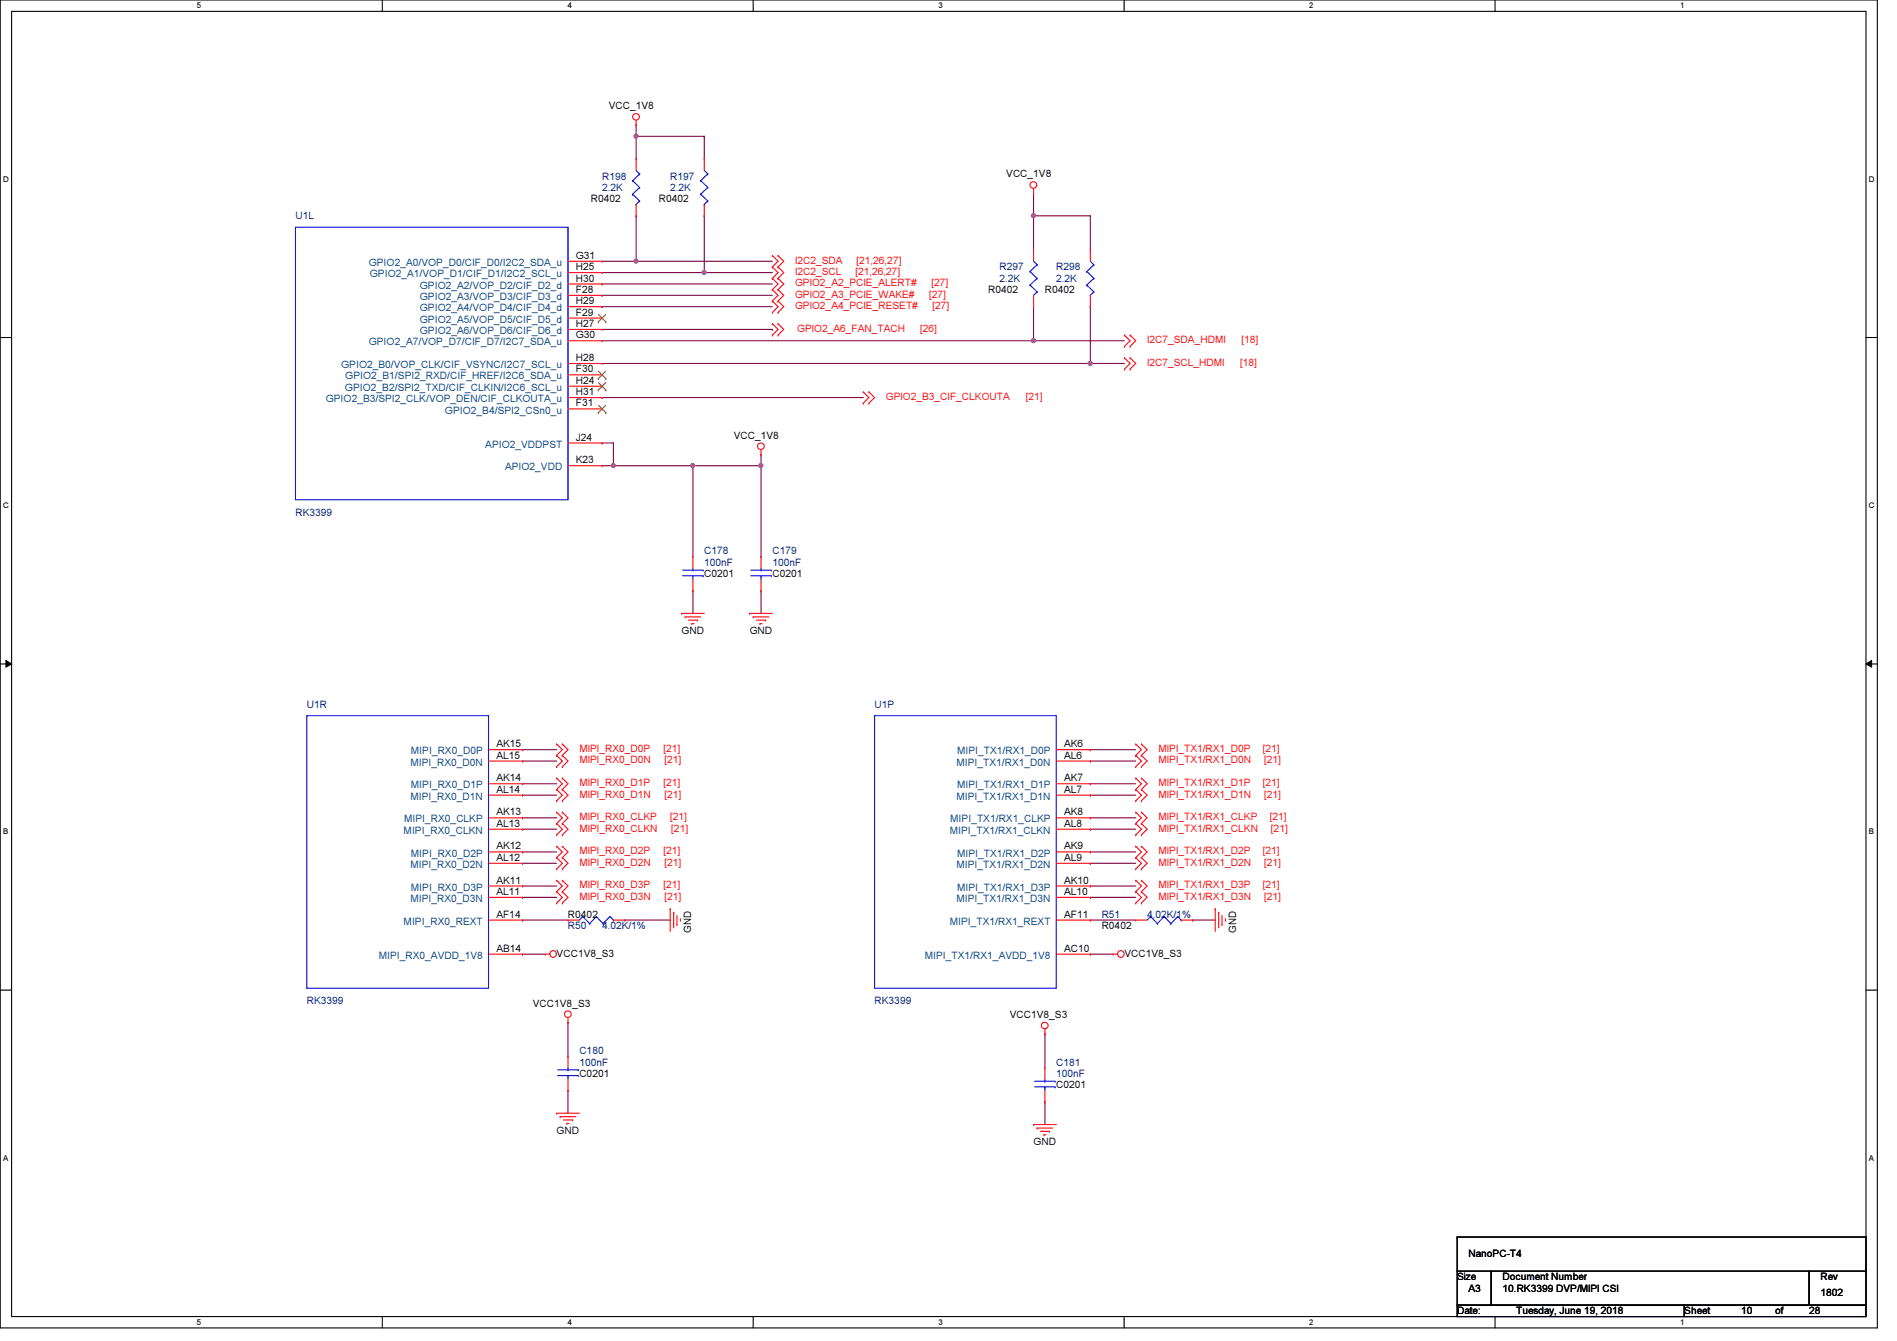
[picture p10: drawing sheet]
<svg xmlns="http://www.w3.org/2000/svg" width="297mm" height="210mm" viewBox="0 0 297 210" stroke-linecap="round" stroke-linejoin="round" font-family="sans-serif">
<path d="M0 0h294v207.9h-294zM1.8 1.8h290.4v204.3h-290.4z" fill="none" stroke="#000" stroke-width=".17"/>
<g fill="#fff">
<path d="M30.8 .2h.7v1.4h-.7z"/>
<path d="M30.8 206.2h.7v1.4h-.7z"/>
</g>
<path d="M59.9 0v1.8M59.9 206.1v1.8" fill="none" stroke="#000" stroke-width=".17"/>
<g fill="#fff">
<path d="M88.9 .2h.6v1.4h-.6z"/>
<path d="M88.9 206.2h.6v1.4h-.6z"/>
</g>
<path d="M117.9 0v1.8M117.9 206.1v1.8" fill="none" stroke="#000" stroke-width=".17"/>
<g fill="#fff">
<path d="M146.9 .2h.7v1.4h-.7z"/>
<path d="M146.9 206.2h.7v1.4h-.7z"/>
</g>
<path d="M176 0v1.8M176 206.1v1.8" fill="none" stroke="#000" stroke-width=".17"/>
<g fill="#fff">
<path d="M205 .2h.7v1.4h-.7z"/>
<path d="M205 206.2h.7v1.4h-.7z"/>
</g>
<path d="M234.1 0v1.8M234.1 206.1v1.8" fill="none" stroke="#000" stroke-width=".17"/>
<g fill="#fff">
<path d="M263.1 .2h.7v1.4h-.7z"/>
<path d="M263.1 206.2h.7v1.4h-.7z"/>
<path d="M.5 27.3h.9v1.4h-.9z"/>
<path d="M292.6 27.3h.9v1.4h-.9z"/>
<path d="M.5 78.4h.9v1.4h-.9z"/>
<path d="M292.6 78.4h.9v1.4h-.9z"/>
</g>
<path d="M0 52.8h1.8M292.2 52.8h1.8" fill="none" stroke="#000" stroke-width=".17"/>
<g fill="#fff">
<path d="M.5 129.5h.8v1.4h-.8z"/>
<path d="M292.6 129.5h.9v1.4h-.9z"/>
</g>
<path d="M0 103.9h1.8M292.2 103.9h1.8" fill="none" stroke="#000" stroke-width=".17"/>
<path d="M.9 103.4l.9 .5-.9 .5zM292.2 103.9l.9-.5v1z" fill="#000"/>
<path d="M.9 103.4l.9 .5-.9 .5zM292.2 103.9l.9-.5v1z" fill="none" stroke="#000" stroke-width=".16"/>
<g fill="#fff">
<path d="M.5 180.5h.8v1.4h-.8z"/>
<path d="M292.6 180.5h.9v1.4h-.9z"/>
</g>
<path d="M0 155h1.8M292.2 155h1.8" fill="none" stroke="#000" stroke-width=".17"/>
<g fill="none" stroke="#800040" stroke-width=".17">
<path d="M94.3 48h.1M94.3 44.4h.1M94.3 46.2h.1M94.3 48h26.6M94.3 44.4h26.6M94.3 46.2h26.6M94.3 40.9h5.3M94.3 42.7h16M99.6 40.9h.1M110.3 42.7h.1M94.3 62.2h.1M94.3 62.2h40.9"/>
<path d="M94.3 72.9h1.8M96.1 72.9h.1M108.5 72.9h.1M119.2 71.1h.1M119.2 71.1v1.8h-10.7M108.5 92.5h.1M108.5 92.5v3.5M119.2 92.5h.1M119.2 92.5v3.5M81.8 117.3h.1M81.8 119.1h.1M81.8 117.3h5.4"/>
<path d="M81.8 119.1h5.4M170.7 119.1h.1M170.7 117.3h.1M170.7 117.3h7.1M170.7 119.1h7.1M81.8 138.7h.1M81.8 133.3h.1M81.8 135.1h.1M81.8 128h.1M81.8 129.8h.1M81.8 122.7h.1M81.8 124.5h.1"/>
<path d="M81.8 138.7h5.4M81.8 133.3h5.4M81.8 135.1h5.4M81.8 128h5.4M81.8 129.8h5.4M81.8 122.7h5.4M81.8 124.5h5.4M170.7 124.5h.1M170.7 122.7h.1M170.7 138.7h.1M170.7 135.1h.1M170.7 133.3h.1"/>
<path d="M170.7 129.8h.1M170.7 128h.1M170.7 138.7h7.1M170.7 133.3h7.1M170.7 135.1h7.1M170.7 128h7.1M170.7 129.8h7.1M170.7 122.7h7.1M170.7 124.5h7.1M81.8 149.4h.1M81.8 144h.1M81.8 140.5h.1"/>
<path d="M81.8 149.4h3.6M81.8 144h7.1M81.8 140.5h5.4M97.8 144h.1M97.8 144h7.1M170.7 144h.1M170.7 140.5h.1M170.7 149.4h.1M170.7 149.4h3.6M170.7 144h7.1M170.7 140.5h7.1M186.7 144h.1"/>
<path d="M186.7 144h3.6M88.9 170.7h.1M88.9 160h.1M88.9 160v5.4M88.9 170.7v3.5M163.6 161.8h.1M163.6 172.5h.1M163.6 161.8v5.3M163.6 172.5v3.5"/>
</g>
<circle cx="119.1" cy="72.9" r=".32" fill="#f0f"/>
<circle cx="119.1" cy="72.9" r=".32" fill="none" stroke="#f0f" stroke-width=".17"/>
<circle cx="108.5" cy="72.9" r=".32" fill="#f0f"/>
<circle cx="108.5" cy="72.9" r=".32" fill="none" stroke="#f0f" stroke-width=".17"/>
<path d="M99.6 33.8h.1M99.6 21.3h.1M99.6 21.3v3.6M99.6 33.8v7.1M110.3 33.8h.1M110.3 33.8v8.9M108.5 72.9h.1M108.5 72.9v14.2" fill="none" stroke="#800040" stroke-width=".17"/>
<circle cx="99.6" cy="21.3" r=".32" fill="#f0f"/>
<circle cx="99.6" cy="21.3" r=".32" fill="none" stroke="#f0f" stroke-width=".17"/>
<path d="M99.6 19.6h.1M99.6 19.6v1.7M99.6 21.3h.1M99.6 21.3h10.7M110.3 21.3h.1M110.3 21.3v3.6M110.3 42.7h.1M110.3 42.7h10.6" fill="none" stroke="#800040" stroke-width=".17"/>
<circle cx="110.3" cy="42.6" r=".32" fill="#f0f"/>
<circle cx="110.3" cy="42.6" r=".32" fill="none" stroke="#f0f" stroke-width=".17"/>
<path d="M99.6 40.9h.1M99.6 40.9h21.3" fill="none" stroke="#800040" stroke-width=".17"/>
<circle cx="99.6" cy="40.9" r=".32" fill="#f0f"/>
<circle cx="99.6" cy="40.9" r=".32" fill="none" stroke="#f0f" stroke-width=".17"/>
<path d="M94.3 53.3h67.5M161.8 53.3h.1" fill="none" stroke="#800040" stroke-width=".17"/>
<circle cx="161.8" cy="53.3" r=".32" fill="#f0f"/>
<circle cx="161.8" cy="53.3" r=".32" fill="none" stroke="#f0f" stroke-width=".17"/>
<path d="M94.3 56.9h76.4M170.7 56.9h.1" fill="none" stroke="#800040" stroke-width=".17"/>
<circle cx="170.7" cy="56.9" r=".32" fill="#f0f"/>
<circle cx="170.7" cy="56.9" r=".32" fill="none" stroke="#f0f" stroke-width=".17"/>
<path d="M161.8 33.8h.1M161.8 33.8v5.3M161.8 33.8h8.9M161.8 48h.1M161.8 48v5.3M170.7 48h.1M170.7 48v8.9" fill="none" stroke="#800040" stroke-width=".17"/>
<circle cx="161.8" cy="33.8" r=".32" fill="#f0f"/>
<circle cx="161.8" cy="33.8" r=".32" fill="none" stroke="#f0f" stroke-width=".17"/>
<path d="M161.8 30.2h.1M161.8 30.2v3.6M170.7 33.8h.1M170.7 33.8v5.3M161.8 53.3h.1M161.8 53.3h14.3M170.7 56.9h.1M170.7 56.9h5.4M96.1 69.3h.1M96.1 69.3v3.6M119.2 72.9v14.2M119.2 87.1h.1" fill="none" stroke="#800040" stroke-width=".17"/>
<circle cx="96" cy="72.9" r=".32" fill="#f0f"/>
<circle cx="96" cy="72.9" r=".32" fill="none" stroke="#f0f" stroke-width=".17"/>
<path d="M94.3 51.6h26.6M120.9 51.6h.1M94.3 69.3h.1M94.3 69.3h1.8M96.1 72.9h12.4M108.5 72.9h.1" fill="none" stroke="#800040" stroke-width=".17"/>
<g fill="none" stroke="#f00" stroke-width=".17">
<path d="M99.6 19.6h.1M99.6 18.8v.8M99.6 24.9h.1M99.6 33.8h.1M99.6 24.9v1.8M99.6 32v1.8M110.3 24.9h.1M110.3 33.8h.1M110.3 24.9v1.8M110.3 32v1.8M161.8 30.2h.1M161.8 39.1h.1"/>
<path d="M161.8 29.5v.7M161.8 39.1v1.8M170.7 39.1h.1M170.7 39.1v1.8M88.9 40.9h5.4M88.9 58.7h5.4M88.9 56.9h5.4M88.9 53.3h5.4M88.9 51.6h5.4M88.9 49.8h5.4M88.9 48h5.4M88.9 46.2h5.4"/>
<path d="M88.9 44.4h5.4M88.9 42.7h5.4M94.3 40.9h.1M94.3 58.7h.1M94.3 56.9h.1M94.3 53.3h.1M94.3 51.6h.1M94.3 49.8h.1M94.3 48h.1M94.3 46.2h.1M94.3 44.4h.1M94.3 42.7h.1"/>
<path d="M120.9 45.3h.1M120.9 43.6h.1M120.9 47.1h.1M120.9 48.9h.1M120.9 41.8h.1M120.9 40h.1M120.9 52.5h.1M120.9 50.7h.1M120.9 47.1l.9 .9-.9 .9M120.9 43.6l.9 .8-.9 .9M120.9 45.3l.9 .9-.9 .9M120.9 40l.9 .9-.9 .9"/>
<path d="M120.9 41.8l.9 .9-.9 .9M120.9 50.7l.9 .9-.9 .9M121.8 45.3h.1M121.8 43.6h.1M121.8 47.1h.1M121.8 48.9h.1M121.8 41.8h.1M121.8 40h.1M121.8 52.5h.1M121.8 50.7h.1M121.8 47.1l.9 .9-.9 .9M121.8 43.6l.9 .8-.9 .9"/>
<path d="M121.8 45.3l.9 .9-.9 .9M121.8 40l.9 .9-.9 .9M121.8 41.8l.9 .9-.9 .9M121.8 50.7l.9 .9-.9 .9M161.8 48h.1M161.8 46.2v1.8M170.7 48h.1M170.7 46.2v1.8M176.1 54.2h.1M176.1 52.5h.1M176.1 57.8h.1M176.1 56h.1"/>
<path d="M176.1 52.5l.8 .8-.8 .9M176.1 56l.8 .9-.8 .9M176.9 54.2h.1M176.9 52.5h.1M176.9 57.8h.1M176.9 56h.1M176.9 52.5l.9 .8-.9 .9M176.9 56l.9 .9-.9 .9M88.9 69.3h5.4M88.9 72.9h5.4M88.9 64h5.4M88.9 62.2h5.4"/>
<path d="M88.9 60.5h5.4M94.3 69.3h.1M94.3 72.9h.1M94.3 64h.1M94.3 62.2h.1M94.3 60.5h.1M119.2 71.1h.1M119.2 70.4v.7M135.2 63.1h.1M135.2 61.3h.1M135.2 61.3l.9 .9-.9 .9M136.1 63.1h.1"/>
<path d="M136.1 61.3h.1M136.1 61.3l.8 .9-.8 .9M106.7 96h.1M106.7 96h3.6M107.3 96.6h.1M107.3 96.6h2.4M107.8 97.1h1.4M108.3 97.6h.1M108.3 97.6h.4M108.5 87.1h.1M108.5 92.5h.1M108.5 87.1v1.8"/>
<path d="M108.5 90.7v1.8M109.2 97.1h.1M117.4 96h.1M117.4 96h3.5M117.9 96.6h.1M117.9 96.6h2.5M118.4 97.1h1.5M119 97.6h.1M119 97.6h.3M119.2 87.1h.1M119.2 92.5h.1M119.2 87.1v1.8"/>
<path d="M119.2 90.7v1.8M119.9 97.1h.1M76.5 119.1h5.3M76.5 117.3h5.3M81.8 117.3h.1M81.8 119.1h.1M87.2 118.2h.1M87.2 116.5h.1M87.2 116.5l.8 .8-.8 .9M87.2 118.2l.8 .9-.8 .9M88 118.2h.1M88 116.5h.1"/>
<path d="M88 116.5l.9 .8-.9 .9M88 118.2l.9 .9-.9 .9M165.4 119.1h5.3M165.4 117.3h5.3M170.7 119.1h.1M170.7 117.3h.1M177.8 118.2h.1M177.8 116.5h.1M177.8 116.5l.9 .8-.9 .9M177.8 118.2l.9 .9-.9 .9M178.7 118.2h.1M178.7 116.5h.1"/>
<path d="M178.7 116.5l.9 .8-.9 .9M178.7 118.2l.9 .9-.9 .9M76.5 122.7h5.3M76.5 124.5h5.3M76.5 129.8h5.3M76.5 128h5.3M76.5 135.1h5.3M76.5 133.3h5.3M76.5 138.7h5.3M81.8 122.7h.1M81.8 124.5h.1M81.8 133.3h.1"/>
<path d="M81.8 135.1h.1M81.8 138.7h.1M81.8 128h.1M81.8 129.8h.1M87.2 120h.1M87.2 123.6h.1M87.2 121.8h.1M87.2 125.3h.1M87.2 128.9h.1M87.2 127.1h.1M87.2 130.7h.1M87.2 134.2h.1"/>
<path d="M87.2 132.5h.1M87.2 136h.1M87.2 139.6h.1M87.2 137.8h.1M87.2 121.8l.8 .9-.8 .9M87.2 123.6l.8 .9-.8 .8M87.2 127.1l.8 .9-.8 .9M87.2 128.9l.8 .9-.8 .9M87.2 132.5l.8 .8-.8 .9M87.2 134.2l.8 .9-.8 .9M87.2 137.8l.8 .9-.8 .9M87.2 139.6l.8 .9-.8 .9"/>
<path d="M88 120h.1M88 123.6h.1M88 121.8h.1M88 125.3h.1M88 128.9h.1M88 127.1h.1M88 130.7h.1M88 134.2h.1M88 132.5h.1M88 136h.1M88 139.6h.1M88 137.8h.1"/>
<path d="M88 121.8l.9 .9-.9 .9M88 123.6l.9 .9-.9 .8M88 127.1l.9 .9-.9 .9M88 128.9l.9 .9-.9 .9M88 132.5l.9 .8-.9 .9M88 134.2l.9 .9-.9 .9M88 137.8l.9 .9-.9 .9M88 139.6l.9 .9-.9 .9M165.4 122.7h5.3M165.4 124.5h5.3M165.4 129.8h5.3M165.4 128h5.3"/>
<path d="M165.4 135.1h5.3M165.4 133.3h5.3M165.4 138.7h5.3M170.7 122.7h.1M170.7 124.5h.1M170.7 129.8h.1M170.7 128h.1M170.7 135.1h.1M170.7 133.3h.1M170.7 138.7h.1M177.8 139.6h.1M177.8 137.8h.1"/>
<path d="M177.8 136h.1M177.8 134.2h.1M177.8 132.5h.1M177.8 120h.1M177.8 123.6h.1M177.8 121.8h.1M177.8 125.3h.1M177.8 128.9h.1M177.8 127.1h.1M177.8 130.7h.1M177.8 139.6l.9 .9-.9 .9M177.8 137.8l.9 .9-.9 .9"/>
<path d="M177.8 134.2l.9 .9-.9 .9M177.8 132.5l.9 .8-.9 .9M177.8 121.8l.9 .9-.9 .9M177.8 123.6l.9 .9-.9 .8M177.8 127.1l.9 .9-.9 .9M177.8 128.9l.9 .9-.9 .9M178.7 139.6h.1M178.7 137.8h.1M178.7 136h.1M178.7 134.2h.1M178.7 132.5h.1M178.7 120h.1"/>
<path d="M178.7 123.6h.1M178.7 121.8h.1M178.7 125.3h.1M178.7 128.9h.1M178.7 127.1h.1M178.7 130.7h.1M178.7 139.6l.9 .9-.9 .9M178.7 137.8l.9 .9-.9 .9M178.7 134.2l.9 .9-.9 .9M178.7 132.5l.9 .8-.9 .9M178.7 121.8l.9 .9-.9 .9M178.7 123.6l.9 .9-.9 .8"/>
<path d="M178.7 127.1l.9 .9-.9 .9M178.7 128.9l.9 .9-.9 .9M76.5 149.4h5.3M76.5 140.5h5.3M76.5 144h5.3M81.8 140.5h.1M81.8 144h.1M81.8 149.4h.1M85.4 149.4h.1M85.4 149.4h.7M87.2 141.4h.1M88 141.4h.1"/>
<path d="M88.9 144h.1M88.9 159.3v.7M88.9 144h1.8M96.1 144h1.7M97.8 144h.1M104.9 142.2h.1M104.9 142.2v3.6M105.5 142.8h.1M105.5 142.8v2.4M106 144.7h.1M106 143.3v1.4M106.5 143.8h.1"/>
<path d="M106.5 143.8v.4M165.4 149.4h5.3M165.4 140.5h5.3M165.4 144h5.3M170.7 140.5h.1M170.7 144h.1M170.7 149.4h.1M174.3 149.4h.1M174.3 149.4h.7M177.8 141.4h.1M177.8 144h.1M177.8 144h1.8"/>
<path d="M178.7 141.4h.1M185 144h1.7M186.7 144h.1M190.3 142.2h.1M190.3 142.2v3.6M190.8 142.8h.1M190.8 142.8v2.4M191.3 144.7h.1M191.3 143.3v1.4M191.9 143.8h.1M191.9 143.8v.4M87.2 174.2h.1"/>
<path d="M87.2 174.2h3.5M87.7 174.8h.1M87.7 174.8h2.5M88.2 175.3h1.5M88.8 175.9h.1M88.8 175.9h.3M88.9 160h.1M88.9 165.4h.1M88.9 170.7h.1M88.9 165.4v1.7M88.9 168.9v1.8M89.7 175.3h.1"/>
<path d="M161.8 176h.1M161.8 176h3.6M162.4 176.6h.1M162.4 176.6h2.4M162.9 177.1h1.4M163.4 177.6h.1M163.4 177.6h.4M163.6 161.8h.1M163.6 167.1h.1M163.6 172.5h.1M163.6 161.1v.7M163.6 167.1v1.8"/>
<path d="M163.6 170.7v1.8M164.3 177.1h.1"/>
<circle cx="99.6" cy="18.3" r=".52"/>
<circle cx="161.8" cy="29" r=".52"/>
<circle cx="119.1" cy="69.8" r=".52"/>
<circle cx="86.6" cy="149.3" r=".52"/>
<circle cx="88.9" cy="158.7" r=".52"/>
<circle cx="175.5" cy="149.3" r=".52"/>
<circle cx="163.6" cy="160.5" r=".52"/>
</g>
<path d="M228.2 199h5.3v5.3h-5.3zM228.2 193.6h.1M228.2 193.6v5.4M228.2 193.6h64M233.5 199h49.8v5.3h-49.8zM283.3 199h8.9v5.3h-8.9zM292.2 193.6h.1M292.2 199h.1M292.2 193.6v5.4M228.2 204.3h35.5v1.8h-35.5zM263.7 204.3h28.5v1.8h-28.5z" fill="none" stroke="#000" stroke-width=".17"/>
<g fill="none" stroke="#00f" stroke-width=".17">
<path d="M46.3 35.6h42.6v42.6h-42.6zM99.1 28.3h.1M99.1 30.4h.1M99.1 28.3l1.1 1M99.1 30.4l1.1 1.1M99.6 32h.1M99.6 26.7l.6 .5M100.2 27.2h.1M100.2 29.3h.1M100.2 31.5h.1M100.2 27.2l-1.1 1.1M100.2 29.3l-1.1 1.1"/>
<path d="M100.2 31.5l-.6 .5M109.7 28.3h.1M109.7 30.4h.1M109.7 28.3l1.1 1M109.7 30.4l1.1 1.1M110.3 32h.1M110.3 26.7l.5 .5M110.8 27.2h.1M110.8 29.3h.1M110.8 31.5h.1M110.8 27.2l-1.1 1.1M110.8 29.3l-1.1 1.1"/>
<path d="M110.8 31.5l-.5 .5M161.3 42.5h.1M161.3 44.6h.1M161.3 42.5l1.1 1.1M161.3 44.6l1.1 1.1M161.8 46.2h.1M161.8 40.9l.6 .5M162.4 41.4h.1M162.4 43.6h.1M162.4 45.7h.1M162.4 41.4l-1.1 1.1M162.4 43.6l-1.1 1"/>
<path d="M162.4 45.7l-.6 .5M170.2 42.5h.1M170.2 44.6h.1M170.2 42.5l1.1 1.1M170.2 44.6l1.1 1.1M170.7 46.2h.1M170.7 40.9l.6 .5M171.3 41.4h.1M171.3 43.6h.1M171.3 45.7h.1M171.3 41.4l-1.1 1.1M171.3 43.6l-1.1 1"/>
<path d="M171.3 45.7l-.6 .5M106.9 90.1h3.2M106.9 89.2h3.2M108.5 89.2h.1M108.5 90.1h.1M108.5 88.9v.3M108.5 90.1v.6M110.1 90.1h.1M110.1 89.2h.1M117.6 90.1h3.2M117.6 89.2h3.2M119.2 89.2h.1"/>
<path d="M119.2 90.1h.1M119.2 88.9v.3M119.2 90.1v.6M120.8 90.1h.1M120.8 89.2h.1M48 112h28.5v42.7h-28.5zM136.9 112h28.5v42.7h-28.5zM91.3 143.5h.1M91.3 143.5l-.6 .5M91.3 143.5l1 1.1M92.3 144.6h.1M93.4 143.5h.1"/>
<path d="M93.4 143.5l-1.1 1.1M93.4 143.5l1 1.1M94.4 144.6h.1M95.5 143.5h.1M95.5 143.5l-1.1 1.1M95.5 143.5l.6 .5M96.1 144h.1M180.2 143.5h.1M180.2 143.5l-.6 .5M180.2 143.5l1 1.1M181.2 144.6h.1M182.3 143.5h.1"/>
<path d="M182.3 143.5l-1.1 1.1M182.3 143.5l1 1.1M183.3 144.6h.1M184.4 143.5h.1M184.4 143.5l-1.1 1.1M184.4 143.5l.6 .5M185 144h.1M87.3 168.4h3.2M87.3 167.5h3.2M88.9 167.5h.1M88.9 168.4h.1M88.9 167.1v.4"/>
<path d="M88.9 168.4v.5M90.5 168.4h.1M90.5 167.5h.1M162 170.1h3.2M162 169.2h3.2M163.6 169.2h.1M163.6 170.1h.1M163.6 168.9v.3M163.6 170.1v.6M165.2 170.1h.1M165.2 169.2h.1"/>
</g>
<g fill="none" stroke="#804000" stroke-width=".16">
<path d="M93.7 59.3h.1M93.7 50.4h.1M93.7 59.9l1.2 1.1M93.7 58.1l1.2 1.2M93.7 49.2l1.2 1.2M94.8 59.9l-1.1 1.1M94.8 58.1l-1.1 1.2M94.8 49.2l-1.1 1.2M94.9 59.3h.1M94.9 50.4h.1M93.7 64.6h.1M93.7 61h.1"/>
<path d="M93.7 63.5l1.2 1.1M94.8 63.5l-1.1 1.1M94.9 64.6h.1M94.9 61h.1"/>
</g>
<circle cx="119.1" cy="72.9" r=".32" fill="#f0f"/>
<circle cx="119.1" cy="72.9" r=".32" fill="none" stroke="#f0f" stroke-width=".17"/>
<circle cx="108.5" cy="72.9" r=".32" fill="#f0f"/>
<circle cx="108.5" cy="72.9" r=".32" fill="none" stroke="#f0f" stroke-width=".17"/>
<circle cx="99.6" cy="21.3" r=".32" fill="#f0f"/>
<circle cx="99.6" cy="21.3" r=".32" fill="none" stroke="#f0f" stroke-width=".17"/>
<circle cx="110.3" cy="42.6" r=".32" fill="#f0f"/>
<circle cx="110.3" cy="42.6" r=".32" fill="none" stroke="#f0f" stroke-width=".17"/>
<circle cx="99.6" cy="40.9" r=".32" fill="#f0f"/>
<circle cx="99.6" cy="40.9" r=".32" fill="none" stroke="#f0f" stroke-width=".17"/>
<circle cx="161.8" cy="53.3" r=".32" fill="#f0f"/>
<circle cx="161.8" cy="53.3" r=".32" fill="none" stroke="#f0f" stroke-width=".17"/>
<circle cx="170.7" cy="56.9" r=".32" fill="#f0f"/>
<circle cx="170.7" cy="56.9" r=".32" fill="none" stroke="#f0f" stroke-width=".17"/>
<circle cx="161.8" cy="33.8" r=".32" fill="#f0f"/>
<circle cx="161.8" cy="33.8" r=".32" fill="none" stroke="#f0f" stroke-width=".17"/>
<circle cx="96" cy="72.9" r=".32" fill="#f0f"/>
<circle cx="96" cy="72.9" r=".32" fill="none" stroke="#f0f" stroke-width=".17"/>
<g font-size="1.6">
<text x="95.3" y="17.1">VCC_1V8</text>
<text x="157.6" y="27.8">VCC_1V8</text>
<text x="92.5" y="31.7">R0402</text>
<text x="103.2" y="31.7">R0402</text>
<text x="90.2" y="40.5">G31</text>
<text x="90.2" y="47.6">H29</text>
<text x="90.2" y="45.8">F28</text>
<text x="90.2" y="44.1">H30</text>
<text x="90.2" y="42.3">H25</text>
<text x="154.7" y="45.9">R0402</text>
<text x="163.6" y="45.9">R0402</text>
<text x="90.2" y="53">G30</text>
<text x="90.2" y="51.2">H27</text>
<text x="90.2" y="49.4">F29</text>
<text x="90.2" y="58.3">F30</text>
<text x="90.2" y="56.5">H28</text>
<text x="90.2" y="63.6">F31</text>
<text x="90.2" y="61.8">H31</text>
<text x="90.2" y="60.1">H24</text>
<text x="90.2" y="69">J24</text>
<text x="114.9" y="68.7">VCC_1V8</text>
<text x="90.2" y="72.5">K23</text>
<text x="110.3" y="90.3">C0201</text>
<text x="120.9" y="90.3">C0201</text>
<text x="106.7" y="99.2">GND</text>
<text x="117.4" y="99.2">GND</text>
<text x="77.7" y="117">AK15</text>
<text x="77.7" y="118.7">AL15</text>
<text x="166.6" y="118.7">AL6</text>
<text x="166.6" y="117">AK6</text>
<text x="77.7" y="122.3">AK14</text>
<text x="77.7" y="124.1">AL14</text>
<text x="166.6" y="122.3">AK7</text>
<text x="166.6" y="124.1">AL7</text>
<text x="77.7" y="127.6">AK13</text>
<text x="77.7" y="129.4">AL13</text>
<text x="166.6" y="129.4">AL8</text>
<text x="166.6" y="127.6">AK8</text>
<text x="77.7" y="133">AK12</text>
<text x="77.7" y="134.7">AL12</text>
<text x="166.6" y="134.7">AL9</text>
<text x="166.6" y="133">AK9</text>
<text x="77.7" y="138.3">AK11</text>
<text x="77.7" y="140.1">AL11</text>
<text x="77.7" y="143.6">AF14</text>
<text x="88.9" y="143.7">R0402</text>
<text x="166.6" y="140.1">AL10</text>
<text x="166.6" y="138.3">AK10</text>
<text x="166.6" y="143.6">AF11</text>
<text x="77.7" y="149">AB14</text>
<text x="87.2" y="149.7">VCC1V8_S3</text>
<text x="108.2" y="146" transform="rotate(-90 108.2 146)">GND</text>
<text x="166.6" y="149">AC10</text>
<text x="172.5" y="145.5">R0402</text>
<text x="176.1" y="149.7">VCC1V8_S3</text>
<text x="193.5" y="146" transform="rotate(-90 193.5 146)">GND</text>
<text x="83.4" y="157.6">VCC1V8_S3</text>
<text x="158.1" y="159.3">VCC1V8_S3</text>
<text x="90.7" y="168.6">C0201</text>
<text x="165.4" y="170.3">C0201</text>
<text x="87.2" y="177.5">GND</text>
<text x="161.8" y="179.2">GND</text>
<text x="230" y="196.7">NanoPC-T4</text>
<text x="228.2" y="200.4">Size</text>
<text x="230" y="202.2">A3</text>
<text x="235.3" y="202.2">10.RK3399 DVP/MIPI CSI</text>
<text x="235.3" y="200.4">Document Number</text>
<text x="285.1" y="202.9">1802</text>
<text x="285.1" y="200.4">Rev</text>
<text x="228.2" y="205.7">Date:</text>
<text x="237.4" y="205.7">Tuesday, June 19, 2018</text>
<text x="263.7" y="205.7">Sheet</text>
<text x="272.6" y="205.7">10</text>
<text x="278" y="205.7">of</text>
<text x="283.3" y="205.7">28</text>
</g>
<g font-size="1.6" fill="#000080">
<text x="94.3" y="28.1">R198</text>
<text x="94.3" y="29.9">2.2K</text>
<text x="104.9" y="28.1">R197</text>
<text x="104.9" y="29.9">2.2K</text>
<text x="46.3" y="34.3">U1L</text>
<text x="156.5" y="42.3">R297</text>
<text x="156.5" y="44.1">2.2K</text>
<text x="165.4" y="42.3">R298</text>
<text x="165.4" y="44.1">2.2K</text>
<text x="46.3" y="80.7">RK3399</text>
<text x="110.3" y="86.8">C178</text>
<text x="110.3" y="88.6">100nF</text>
<text x="120.9" y="86.8">C179</text>
<text x="120.9" y="88.6">100nF</text>
<text x="48" y="110.8">U1R</text>
<text x="136.9" y="110.8">U1P</text>
<text x="172.5" y="143.7">R51</text>
<text x="179.6" y="143.7">4.02K/1%</text>
<text x="88.9" y="145.5">R50</text>
<text x="94.3" y="145.5">4.02K/1%</text>
<text x="48" y="157.2">RK3399</text>
<text x="136.9" y="157.2">RK3399</text>
<text x="90.7" y="165">C180</text>
<text x="90.7" y="166.8">100nF</text>
<text x="165.4" y="166.8">C181</text>
<text x="165.4" y="168.6">100nF</text>
</g>
<g font-size="1.6" fill="#004080">
<text x="57.7" y="41.6">GPIO2_A0/VOP_D0/CIF_D0/I2C2_SDA_u</text>
<text x="57.9" y="43.4">GPIO2_A1/VOP_D1/CIF_D1/I2C2_SCL_u</text>
<text x="65.7" y="46.9">GPIO2_A3/VOP_D3/CIF_D3_d</text>
<text x="65.7" y="45.2">GPIO2_A2/VOP_D2/CIF_D2_d</text>
<text x="65.7" y="52.3">GPIO2_A6/VOP_D6/CIF_D6_d</text>
<text x="65.7" y="50.5">GPIO2_A5/VOP_D5/CIF_D5_d</text>
<text x="65.7" y="48.7">GPIO2_A4/VOP_D4/CIF_D4_d</text>
<text x="53.4" y="57.6">GPIO2_B0/VOP_CLK/CIF_VSYNC/I2C7_SCL_u</text>
<text x="54.1" y="59.4">GPIO2_B1/SPI2_RXD/CIF_HREF/I2C6_SDA_u</text>
<text x="57.7" y="54.1">GPIO2_A7/VOP_D7/CIF_D7/I2C7_SDA_u</text>
<text x="51" y="62.9">GPIO2_B3/SPI2_CLK/VOP_DEN/CIF_CLKOUTA_u</text>
<text x="54" y="61.2">GPIO2_B2/SPI2_TXD/CIF_CLKIN/I2C6_SCL_u</text>
<text x="69.7" y="64.7">GPIO2_B4/SPI2_CSn0_u</text>
<text x="76" y="70.1">APIO2_VDDPST</text>
<text x="79.1" y="73.6">APIO2_VDD</text>
<text x="64.3" y="119.8">MIPI_RX0_D0N</text>
<text x="64.3" y="118.1">MIPI_RX0_D0P</text>
<text x="149.8" y="119.8">MIPI_TX1/RX1_D0N</text>
<text x="149.9" y="118.1">MIPI_TX1/RX1_D0P</text>
<text x="64.3" y="125.2">MIPI_RX0_D1N</text>
<text x="64.3" y="123.4">MIPI_RX0_D1P</text>
<text x="149.8" y="125.2">MIPI_TX1/RX1_D1N</text>
<text x="149.9" y="123.4">MIPI_TX1/RX1_D1P</text>
<text x="63.2" y="130.5">MIPI_RX0_CLKN</text>
<text x="63.3" y="128.7">MIPI_RX0_CLKP</text>
<text x="148.7" y="130.5">MIPI_TX1/RX1_CLKN</text>
<text x="148.8" y="128.7">MIPI_TX1/RX1_CLKP</text>
<text x="64.3" y="135.8">MIPI_RX0_D2N</text>
<text x="64.3" y="134.1">MIPI_RX0_D2P</text>
<text x="149.8" y="135.8">MIPI_TX1/RX1_D2N</text>
<text x="149.9" y="134.1">MIPI_TX1/RX1_D2P</text>
<text x="64.3" y="141.2">MIPI_RX0_D3N</text>
<text x="64.3" y="139.4">MIPI_RX0_D3P</text>
<text x="149.8" y="141.2">MIPI_TX1/RX1_D3N</text>
<text x="149.9" y="139.4">MIPI_TX1/RX1_D3P</text>
<text x="63.2" y="144.7">MIPI_RX0_REXT</text>
<text x="148.7" y="144.7">MIPI_TX1/RX1_REXT</text>
<text x="59.3" y="150.1">MIPI_RX0_AVDD_1V8</text>
<text x="144.8" y="150.1">MIPI_TX1/RX1_AVDD_1V8</text>
</g>
<g font-size="1.6" fill="#f00">
<text x="124.5" y="41.3">I2C2_SDA</text>
<text x="134.1" y="41.3">[21,26,27]</text>
<text x="124.5" y="44.8">GPIO2_A2_PCIE_ALERT#</text>
<text x="124.5" y="46.6">GPIO2_A3_PCIE_WAKE#</text>
<text x="124.5" y="43.1">I2C2_SCL</text>
<text x="133.9" y="43.1">[21,26,27]</text>
<text x="145.5" y="46.6">[27]</text>
<text x="145.8" y="44.8">[27]</text>
<text x="124.5" y="48.4">GPIO2_A4_PCIE_RESET#</text>
<text x="124.8" y="51.9">GPIO2_A6_FAN_TACH</text>
<text x="144.1" y="51.9">[26]</text>
<text x="146" y="48.4">[27]</text>
<text x="179.6" y="53.7">I2C7_SDA_HDMI</text>
<text x="194.4" y="53.7">[18]</text>
<text x="179.6" y="57.3">I2C7_SCL_HDMI</text>
<text x="194.2" y="57.3">[18]</text>
<text x="138.7" y="62.6">GPIO2_B3_CIF_CLKOUTA</text>
<text x="160.6" y="62.6">[21]</text>
<text x="90.7" y="117.7">MIPI_RX0_D0P</text>
<text x="90.7" y="119.5">MIPI_RX0_D0N</text>
<text x="103.9" y="117.7">[21]</text>
<text x="104.1" y="119.5">[21]</text>
<text x="181.4" y="117.7">MIPI_TX1/RX1_D0P</text>
<text x="181.4" y="119.5">MIPI_TX1/RX1_D0N</text>
<text x="197.7" y="117.7">[21]</text>
<text x="198" y="119.5">[21]</text>
<text x="90.7" y="123.1">MIPI_RX0_D1P</text>
<text x="90.7" y="124.8">MIPI_RX0_D1N</text>
<text x="103.9" y="123.1">[21]</text>
<text x="104.1" y="124.8">[21]</text>
<text x="181.4" y="123.1">MIPI_TX1/RX1_D1P</text>
<text x="181.4" y="124.8">MIPI_TX1/RX1_D1N</text>
<text x="197.7" y="123.1">[21]</text>
<text x="198" y="124.8">[21]</text>
<text x="90.7" y="128.4">MIPI_RX0_CLKP</text>
<text x="90.7" y="130.2">MIPI_RX0_CLKN</text>
<text x="104.9" y="128.4">[21]</text>
<text x="105.1" y="130.2">[21]</text>
<text x="181.4" y="128.4">MIPI_TX1/RX1_CLKP</text>
<text x="181.4" y="130.2">MIPI_TX1/RX1_CLKN</text>
<text x="198.8" y="128.4">[21]</text>
<text x="199" y="130.2">[21]</text>
<text x="90.7" y="133.7">MIPI_RX0_D2P</text>
<text x="90.7" y="135.5">MIPI_RX0_D2N</text>
<text x="103.9" y="133.7">[21]</text>
<text x="104.1" y="135.5">[21]</text>
<text x="181.4" y="135.5">MIPI_TX1/RX1_D2N</text>
<text x="181.4" y="133.7">MIPI_TX1/RX1_D2P</text>
<text x="197.7" y="133.7">[21]</text>
<text x="198" y="135.5">[21]</text>
<text x="90.7" y="139.1">MIPI_RX0_D3P</text>
<text x="90.7" y="140.8">MIPI_RX0_D3N</text>
<text x="103.9" y="139.1">[21]</text>
<text x="104.1" y="140.8">[21]</text>
<text x="181.4" y="140.8">MIPI_TX1/RX1_D3N</text>
<text x="181.4" y="139.1">MIPI_TX1/RX1_D3P</text>
<text x="197.7" y="139.1">[21]</text>
<text x="198" y="140.8">[21]</text>
</g>
<g font-size="1.3">
<text x="30.8" y="1.3">5</text>
<text x="88.9" y="1.3">4</text>
<text x="146.9" y="1.3">3</text>
<text x="205" y="1.3">2</text>
<text x="263.1" y="1.3">1</text>
<text x=".5" y="28.4">D</text>
<text x="292.6" y="28.4">D</text>
<text x=".5" y="79.5">C</text>
<text x="292.6" y="79.5">C</text>
<text x=".5" y="130.6">B</text>
<text x="292.6" y="130.6">B</text>
<text x=".5" y="181.7">A</text>
<text x="292.6" y="181.7">A</text>
<text x="30.8" y="207.4">5</text>
<text x="88.9" y="207.4">4</text>
<text x="146.9" y="207.4">3</text>
<text x="205" y="207.4">2</text>
<text x="263.1" y="207.4">1</text>
</g>
</svg>
